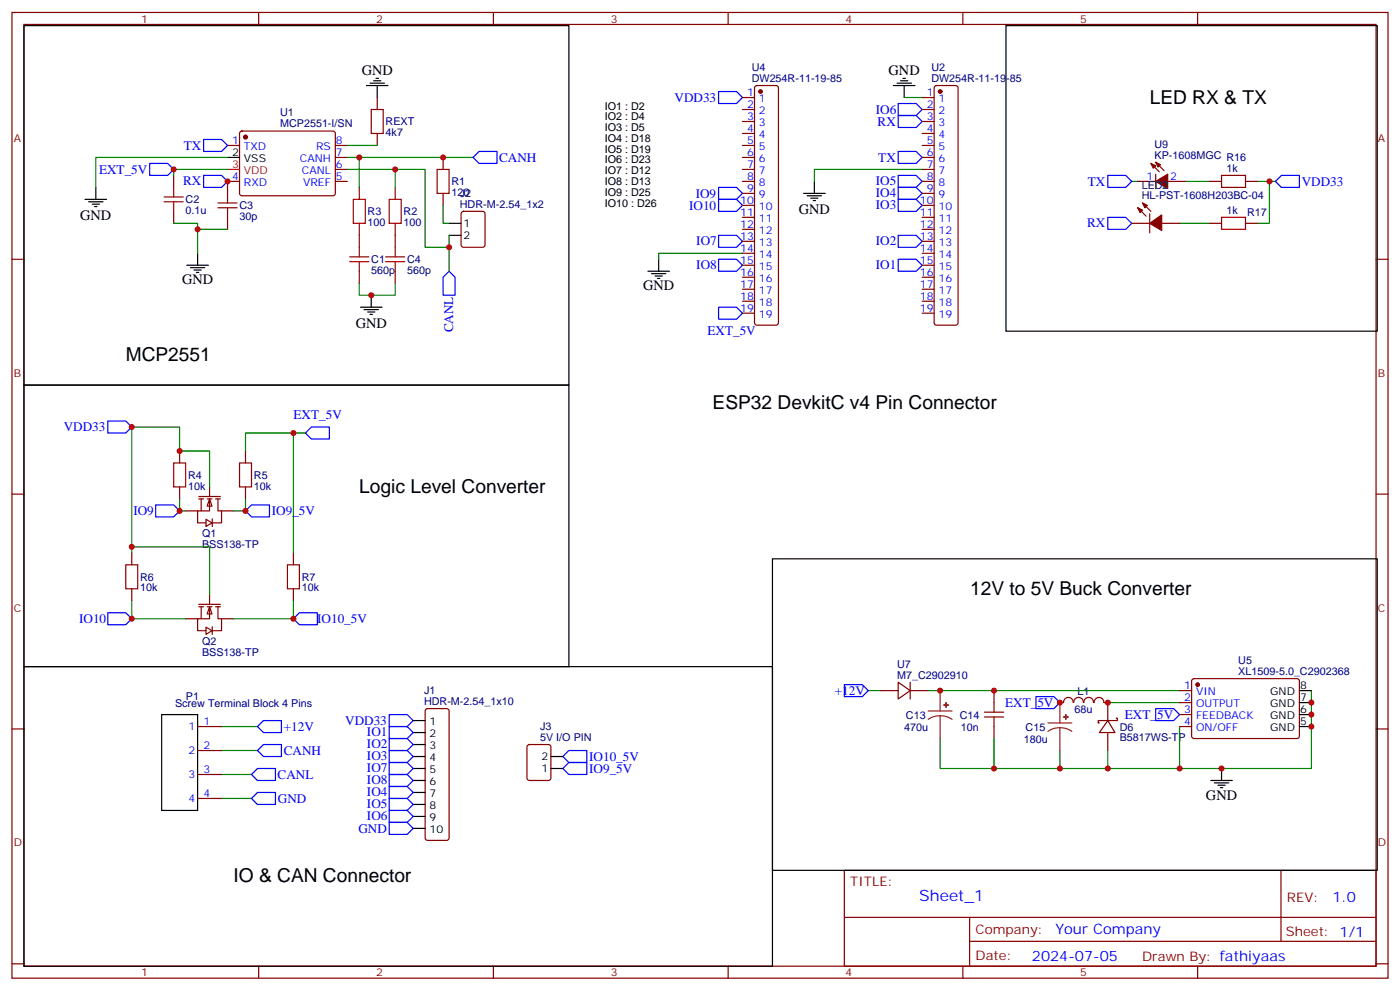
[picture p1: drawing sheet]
<svg xmlns="http://www.w3.org/2000/svg" width="412mm" height="292mm" viewBox="0 0 412 292" stroke-linecap="round" stroke-linejoin="round" font-family="sans-serif">
<g fill="none" stroke="#870000" stroke-width=".35">
<path d="M3.5 3.7h405.4v284.3h-405.4zM7.1 7.2h398.2v277.3h-398.2zM76.2 3.7v3.5M145.3 3.7v3.5M214.5 3.7v3.5M283.6 3.7v3.5M352.8 3.7v3.5M70.8 38.8l.5-.2h27l.5 .7-.1 17.9-.6 .4h-27.1l-.4-.7v-17.6zM111.1 28.7v3.5M111.1 39.3v3.5M218.7 28.7h3.5M218.7 32.2h3.5"/>
<path d="M218.7 35.8h3.5M218.7 39.3h3.5M222.5 25.4l.5-.2h5.6l.5 .2 .2 .5v69.1l-.2 .5-.5 .2h-5.6l-.5-.2-.3-.5v-69.1zM271.6 28.7h3.6M271.6 32.2h3.6M271.6 35.8h3.6M271.6 39.3h3.6M275.4 25.4l.5-.2h5.6l.5 .2 .2 .5v69.1l-.2 .5-.5 .2h-5.6l-.5-.2-.2-.5v-69.1zM51.2 51.6v3.6M67 42.8h3.6M70.6 53.4h-3.6v3.5M98.8 42.8h3.5"/>
<path d="M98.8 53.4h3.5M98.8 49.9h3.5M98.8 46.4h3.5M105.8 55.2v3.5M116.4 55.2v3.5M130.5 46.4v3.5M130.5 56.9v3.6M218.7 42.8h3.5M218.7 53.4h3.5M218.7 49.9h3.5M218.7 46.4h3.5M218.7 56.9h3.5"/>
<path d="M271.6 42.8h3.6M271.6 53.4h3.6M271.6 49.9h3.6M271.6 46.4h3.6M271.6 56.9h3.6M335.1 53.4h5.3M336.5 59.8l2.5 2.4M339 48.1l2.5 2.5M340.4 47.8l2.5 2.4M340.4 51.3v4.2M344 53.4h5.2M356.3 53.4h3.5"/>
<path d="M366.9 53.4h3.5M3.5 76.3h3.6M51.2 62.2v3.6M67 64v3.5M105.8 65.8v7M105.8 79.9v3.5M116.4 65.8v7M116.4 79.9v3.5M136.1 62.4l.4-.2h5.7l.6 .5 .1 9.4-.5 .7h-5.9l-.6-.4-.1-9.5zM218.7 60.5h3.5M218.7 64h3.5M218.7 67.5h3.5"/>
<path d="M218.7 71h3.5M218.7 74.6h3.5M218.7 78.1h3.5M271.6 60.5h3.6M271.6 64h3.6M271.6 67.5h3.6M271.6 71h3.6M271.6 74.6h3.6M271.6 78.1h3.6M333.4 65.8h5.3M335.1 61.2l2.5 2.4M338.7 62.9v5.7"/>
<path d="M342.2 65.8h5.3M356.3 65.8h3.5M366.9 65.8h3.5M405.3 76.3h3.6M218.7 81.6h3.5M218.7 85.2h3.5M218.7 88.7h3.5M218.7 92.2h3.5M271.6 81.6h3.6M271.6 85.2h3.6M271.6 88.7h3.6M271.6 92.2h3.6"/>
<path d="M3.5 145.5h3.6M405.3 145.5h3.6M3.5 214.6h3.6M58.2 213.9h7.1M155.5 219.4l.4-.2h5.7l.6 .4 .1 9.5-.5 .6-5.9 .1-.6-.5-.1-9.4zM259.3 203.3h5.3M264.6 200.9l3.5 2.4-3.5 2.5zM268.1 203.3h5.3M268.1 200.9v4.9M292.8 203.3v3.6M292.8 213.9v3.6M316.1 206.8a1.41 1.41 0 0 0-1.4-1.5 1.41 1.41 0 0 0-1.4 1.5l-1.1 .1"/>
<path d="M316.3 206.8a1.41 1.41 0 0 1 1.4-1.5 1.41 1.41 0 0 1 1.4 1.5M319.3 206.8a1.41 1.41 0 0 1 1.4-1.5 1.41 1.41 0 0 1 1.4 1.5M322.3 206.8a1.41 1.41 0 0 1 1.4-1.5 1.41 1.41 0 0 1 1.4 1.5M325.3 206.9h1v5.3M326.3 212.2l2.1 3.5h-4.6zM326.3 215.7v5.3M328.8 211.5h.3v.7h-5.6v.7h.3M347.5 213.9h3.5M347.5 203.3h3.5M347.5 206.9h3.5M347.5 210.4h3.5M351.2 200l.5-.2 30.6 .1 .5 .6-.1 16.5-.6 .5-30.7-.1-.4-.7v-16.2z"/>
<path d="M405.3 214.6h3.6M58.2 221h7.1M58.2 228h7.1M58.2 235.1h7.1M248.7 256.3h156.6v28.2h-156.6zM377.3 256.3v20.9M248.7 270.1h156.5M285.6 277.2h119.6M285.6 270.1v14.1M3.5 283.8h3.6M76.2 284.5v3.5M145.3 284.5v3.5"/>
<path d="M214.5 284.5v3.5M283.6 284.5v3.5M352.8 284.5v3.5M405.3 283.8h3.6"/>
</g>
<g fill="#870000" stroke="#870000" stroke-width=".35">
<path d="M340.4 53.4l3.6-2.1v4.2z"/>
<path d="M339 48.1l1.4 .7-.7 .7z"/>
<path d="M340.4 47.8l1.4 .7-.7 .7z"/>
<path d="M335.1 61.2l1.4 .7-.7 .7z"/>
<path d="M336.5 59.8l1.5 .7-.7 .7z"/>
<path d="M338.7 65.8l3.5-2.5v4.6z"/>
<circle cx="72.3" cy="40.4" r=".53"/>
<circle cx="352.8" cy="201.6" r=".53"/>
<circle cx="224" cy="27" r=".53"/>
<circle cx="276.9" cy="27" r=".53"/>
</g>
<g fill="none" stroke="#000" stroke-width=".35">
<path d="M7.1 7.5h160.5v105.9h-160.5zM296.3 7.5h109.4v90h-109.4zM107.9 25.2h6.4M109 24.5h4.2M110.1 23.8h2.1M110.8 23.1h.7M111.1 25.2v3.5M263.2 25.2h6.3M264.2 24.5h4.3M265.3 23.8h2.1M266 23.1h.7M266.3 25.2v3.5"/>
<path d="M25 58.7h6.4M26.1 59.4h4.2M28.2 55.2v3.5M67 46.4h3.6M236.7 56.9h6.4M237.8 57.6h4.2M238.8 58.3h2.1M239.5 59.1h.7M239.9 53.4v3.5M27.2 60.1h2.1M27.9 60.8h.7M55 78.1h6.4"/>
<path d="M56.1 78.8h4.2M57.1 79.5h2.2M58.2 74.6v3.5M132.3 65.8h3.5M132.3 69.3h3.5M190.9 79.9h6.3M194 76.3v3.6M57.9 80.2h.7M106.2 90.5h6.3M107.2 91.2h4.3M108.3 91.9h2.1M109 92.6h.7"/>
<path d="M109.4 86.9v3.6M191.9 80.6h4.2M193 81.3h2.1M193.7 82h.7M7.1 113.4h160.5v82.9h-160.5zM227.5 164.5h178.2v91.8h-178.2zM7.1 196.3h220.4v88.2h-220.4zM47.6 210.4h10.6v28.2h-10.6zM382.8 213.9h3.5M382.8 210.4h3.5M382.8 206.9h3.5M382.8 203.3h3.5"/>
<path d="M162.3 226.3h3.5M162.3 222.7h3.5M356.7 229.8h6.3M357.7 230.5h4.2M358.8 231.2h2.1M359.5 231.9h.7M359.8 226.3v3.5"/>
</g>
<path d="M67 49.9h3.6" fill="none" stroke="#f00" stroke-width=".35"/>
<g fill="none" stroke="#a10000" stroke-width=".35">
<path d="M109.4 32.2h3.5v7.1h-3.5zM48.3 59.4h5.7M48.3 58h5.7M51.2 55.2v2.8M51.2 59.4v2.8M64.2 59.8h5.6M67 56.9v2.9M104.1 58.7h3.5v7.1h-3.5zM114.7 58.7h3.5v7.1h-3.5zM128.8 49.9h3.5v7h-3.5zM359.8 51.6h7.1v3.6h-7.1zM64.2 61.2h5.6"/>
<path d="M67 61.2v2.8M103 77h5.7M103 75.6h5.7M105.8 72.8v2.8M105.8 77v2.9M113.6 77h5.6M113.6 75.6h5.6M116.4 72.8v2.8M116.4 77v2.9M359.8 64h7.1v3.5h-7.1zM290 209.7h5.6M290 211.1h5.6"/>
<path d="M292.8 206.9v2.8M292.8 211.1v2.8"/>
</g>
<g fill="none" stroke="#008700" stroke-width=".35">
<path d="M266.3 28.7h5.3M67 49.9h-15.8v1.7M67 46.4h-38.8v8.8M102.3 49.9h22.9v22.9h7.1v7.1M102.3 46.4h37M102.3 42.8h8.8M105.8 46.4v8.8M116.4 49.9v5.3M271.6 49.9h-31.7v3.5M333.4 53.4h1.7M349.2 53.4h7.1M370.4 53.4h5.3"/>
<path d="M373.9 53.4v12.4h-3.5M51.2 65.8h7v8.8M58.2 67.5h8.8M130.5 60.5v5.3h1.8M132.3 69.3v3.5M218.7 74.6h-24.7v1.7M347.5 65.8h8.8M105.8 83.4v3.5h10.6v-3.5M65.3 213.9h10.5M255.8 203.3h3.5M273.4 203.3h74.1M276.9 217.5v8.8h15.9"/>
<path d="M326.3 206.9h21.2M347.5 213.9v12.4M386.3 203.3v23h-93.5v-8.8M65.3 235.1h8.8M65.3 228h8.8M65.3 221h10.5M312.2 221v5.3M326.3 221v5.3"/>
</g>
<g fill="none" stroke="#00f" stroke-width=".35">
<path d="M211.7 27h5.3l1.7 1.7-1.7 1.8h-5.3zM264.6 34h5.3l1.7 1.8-1.7 1.7h-5.3zM264.6 30.5h5.3l1.7 1.7-1.7 1.8h-5.3zM44.1 48.1h5.3l1.8 1.8-1.8 1.7h-5.3zM60 41.1h5.3l1.7 1.7-1.7 1.8h-5.3zM60 51.6h5.3l1.7 1.8-1.7 1.8h-5.3zM139.3 46.4l1.8-1.8h5.3v3.5h-5.3zM211.7 58.7h5.3l1.7 1.8-1.7 1.7h-5.3zM211.7 55.2h5.3l1.7 1.7-1.7 1.8h-5.3zM264.6 44.6h5.3l1.7 1.8-1.7 1.7h-5.3zM264.6 58.7h5.3l1.7 1.8-1.7 1.7h-5.3zM264.6 55.2h5.3l1.7 1.7-1.7 1.8h-5.3z"/>
<path d="M264.6 51.6h5.3l1.7 1.8-1.7 1.8h-5.3zM326.3 51.6h5.3l1.8 1.8-1.8 1.8h-5.3zM375.7 53.4l1.8-1.8h5.3v3.6h-5.3zM132.3 79.9l1.8 1.7v5.3h-3.6v-5.3zM211.7 69.3h5.3l1.7 1.7-1.7 1.8h-5.3zM211.7 76.3h5.3l1.7 1.8-1.7 1.8h-5.3zM264.6 76.3h5.3l1.7 1.8-1.7 1.8h-5.3zM264.6 69.3h5.3l1.7 1.7-1.7 1.8h-5.3zM326.3 64h5.3l1.8 1.8-1.8 1.7h-5.3zM211.7 90.5h5.3l1.7 1.7-1.7 1.8h-5.3zM77.6 212.2h5.3v3.5h-5.3l-1.8-1.8zM248.7 201.6h5.3l1.8 1.7-1.8 1.8h-5.3z"/>
<path d="M305.2 205.1h5.2l1.8 1.8-1.8 1.7h-5.2zM340.4 208.6h5.3l1.8 1.8-1.8 1.8h-5.3zM74.1 235.1l1.7-1.8h5.3v3.6h-5.3zM74.1 228l1.7-1.7h5.3v3.5h-5.3zM75.8 221l1.8-1.8h5.3v3.5h-5.3zM165.8 222.7l1.8-1.7h5.3v3.5h-5.3zM167.6 224.5h5.3v3.5h-5.3l-1.8-1.7z"/>
</g>
<path d="M273.4 209.3h7.1M276.9 210.7l-1.8 .3-1.7 .8M276.9 210.7l1.9 .3 1.7 .8M276.9 203.3v6M276.9 210.7v6.8M308.7 212.9h7M312.2 214.3l-1.8 .2-1.7 .8M312.2 214.3l1.9 .2 1.6 .8M312.2 206.9v6M312.2 214.3v6.7" fill="none" stroke="#8c2424" stroke-width=".35"/>
<g fill="#8c2424" stroke="#8c2424" stroke-width=".35">
<path d="M313.3 211.1h1.4z"/>
<path d="M313.9 210.4l.1 1.4z"/>
<path d="M278 207.6h1.4z"/>
<path d="M278.7 206.9v1.4z"/>
</g>
<path d="M61.7 146.9l.7 2.1h-1.4z" fill="#fff" stroke="#870000" stroke-width=".35"/>
<path d="M54.7 150.4h3.5M58.6 146.2h6.3M58.6 146.9h1.4M59.3 146.9v3.5M60.7 152.9l1.7 1.1-1.7 1zM61 146.9h1.4M61.7 146.9v3.5h-3.5v3.6h2.5M61.7 143.4v2.8M62.5 152.8v2.2M63.5 146.9h1.4M64.2 146.9v3.5h1.1v3.6h-2.9M65.3 150.4h3.5" fill="none" stroke="#870000" stroke-width=".35"/>
<path d="M61.7 178.6l.7 2.2h-1.4z" fill="#fff" stroke="#870000" stroke-width=".35"/>
<g fill="none" stroke="#870000" stroke-width=".35">
<path d="M52.9 132.8v3.5M72.3 132.8v3.5M52.9 143.4v3.5M72.3 143.4v3.5M38.8 162.8v3.5M38.8 173.4v3.5M58.6 177.9h6.3M58.6 178.6h1.4M59.3 178.6v3.6M61 178.6h1.4M61.7 178.6v3.6h-3.5v3.5h2.5M61.7 175.1v2.8"/>
<path d="M63.5 178.6h1.4M64.2 178.6v3.6h1.1v3.5h-2.9M86.4 162.8v3.5M86.4 173.4v3.5M54.7 182.2h3.5M60.7 184.6l1.7 1.1-1.7 1.1zM62.5 184.5v2.3M65.3 182.2h3.5M125.5 208.8l.4-.2h5.7l.5 .2 .2 .5v37.4l-.2 .5-.5 .2h-5.7l-.5-.2-.2-.5v-37.4z"/>
</g>
<path d="M51.2 136.3h3.5v7.1h-3.5zM70.6 136.3h3.5v7.1h-3.5zM37 166.3h3.6v7.1h-3.6zM84.7 166.3h3.5v7.1h-3.5z" fill="none" stroke="#a10000" stroke-width=".35"/>
<path d="M86.4 127.5v35.3M90 127.5h-17.7v5.3M52.9 146.9v3.5h1.8M61.7 143.4v-10.6h-8.8v-7.1h-14.1v37.1M72.3 146.9v3.5h-3.5M38.8 176.9v5.3h15.9M38.8 161h22.9v14.1M86.4 176.9v5.3h-17.6" fill="none" stroke="#008700" stroke-width=".35"/>
<g fill="none" stroke="#00f" stroke-width=".35">
<path d="M31.7 124h5.3l1.8 1.7-1.8 1.8h-5.3zM90 127.5l1.7-1.8h5.3v3.6h-5.3zM45.9 148.7h5.3l1.7 1.7-1.7 1.8h-5.3zM72.3 150.4l1.8-1.7h5.3v3.5h-5.3zM31.7 180.4h5.3l1.8 1.8-1.8 1.7h-5.3zM86.4 182.2l1.8-1.8h5.3v3.5h-5.3zM114.7 210.4h5.2l1.8 1.8-1.8 1.7h-5.2zM114.7 213.9h5.2l1.8 1.8-1.8 1.8h-5.2zM114.7 217.5h5.2l1.8 1.7-1.8 1.8h-5.2zM114.7 221h5.2l1.8 1.7-1.8 1.8h-5.2zM114.7 231.6h5.2l1.8 1.7-1.8 1.8h-5.2zM114.7 235.1h5.2l1.8 1.8-1.8 1.7h-5.2z"/>
<path d="M114.7 238.6h5.2l1.8 1.8-1.8 1.7h-5.2zM114.7 224.5h5.2l1.8 1.8-1.8 1.7h-5.2zM114.7 228h5.2l1.8 1.8-1.8 1.8h-5.2zM114.7 242.1h5.2l1.8 1.8-1.8 1.8h-5.2z"/>
</g>
<path d="M121.7 212.2h3.5M121.7 215.7h3.5M121.7 219.2h3.5M121.7 222.7h3.5M121.7 226.3h3.5M121.7 229.8h3.5M121.7 233.3h3.5M121.7 236.9h3.5M121.7 240.4h3.5M121.7 243.9h3.5" fill="none" stroke="#000" stroke-width=".35"/>
<g fill="#c00">
<circle cx="58.2" cy="67.5" r=".88"/>
<circle cx="51.2" cy="49.9" r=".88"/>
<circle cx="67" cy="53.4" r=".88"/>
<circle cx="130.5" cy="46.4" r=".88"/>
<circle cx="109.4" cy="86.9" r=".88"/>
<circle cx="105.8" cy="46.4" r=".88"/>
<circle cx="326.3" cy="206.9" r=".88"/>
<circle cx="347.5" cy="226.3" r=".88"/>
<circle cx="312.2" cy="206.9" r=".88"/>
<circle cx="312.2" cy="226.3" r=".88"/>
<circle cx="326.3" cy="226.3" r=".88"/>
<circle cx="359.8" cy="226.3" r=".88"/>
<circle cx="386.3" cy="206.9" r=".88"/>
<circle cx="386.3" cy="210.4" r=".88"/>
<circle cx="386.3" cy="213.9" r=".88"/>
<circle cx="292.8" cy="226.3" r=".88"/>
<circle cx="276.9" cy="203.3" r=".88"/>
<circle cx="292.8" cy="203.3" r=".88"/>
<circle cx="373.9" cy="53.4" r=".88"/>
<circle cx="116.4" cy="49.9" r=".88"/>
<circle cx="132.3" cy="72.8" r=".88"/>
<circle cx="86.4" cy="127.5" r=".88"/>
<circle cx="86.4" cy="182.2" r=".88"/>
<circle cx="52.9" cy="132.8" r=".88"/>
<circle cx="52.9" cy="150.4" r=".88"/>
<circle cx="72.3" cy="150.4" r=".88"/>
<circle cx="38.8" cy="182.2" r=".88"/>
<circle cx="38.8" cy="161" r=".88"/>
<circle cx="38.8" cy="125.7" r=".88"/>
</g>
<g font-size="5.6">
<text x="338.7" y="30.5">LED RX &amp; TX</text>
<text x="37" y="106.3">MCP2551</text>
<text x="209.9" y="120.4">ESP32 DevkitC v4 Pin Connector</text>
<text x="105.8" y="145.1">Logic Level Converter</text>
<text x="285.8" y="175.1">12V to 5V Buck Converter</text>
<text x="68.8" y="259.8">IO &amp; CAN Connector</text>
</g>
<text font-size="4.6" fill="#00f" x="270.8" y="265.3">Sheet_1</text>
<g font-size="4.2">
<text x="106.5" y="22">GND</text>
<text x="261.8" y="21.9">GND</text>
<text x="23.6" y="64.8">GND</text>
<text x="235.3" y="63">GND</text>
<text x="53.6" y="83.7">GND</text>
<text x="189.4" y="85.5">GND</text>
<text x="104.8" y="96.5">GND</text>
<text x="355.2" y="235.4">GND</text>
</g>
<g font-size="4.2" fill="#00f">
<text x="392.5" y="265.5">1.0</text>
<text x="310.9" y="275.1">Your Company</text>
<text x="304" y="282.9">2024-07-05</text>
</g>
<g font-size="3.9" fill="#00f">
<text x="198.7" y="30">VDD33</text>
<text x="258" y="33.4">IO6</text>
<text x="258.5" y="37">RX</text>
<text x="54.1" y="44">TX</text>
<text x="147" y="47.7">CANH</text>
<text x="258.7" y="47.6">TX</text>
<text x="29.2" y="51.2">EXT_5V</text>
<text x="53.9" y="54.6">RX</text>
<text x="204.9" y="58.2">IO9</text>
<text x="258" y="58.1">IO4</text>
<text x="258" y="54.6">IO5</text>
<text x="320.5" y="54.7">TX</text>
<text x="383.5" y="54.7">VDD33</text>
<text x="203" y="61.7">IO10</text>
<text x="258" y="61.7">IO3</text>
<text x="320.3" y="67">RX</text>
<text x="205.1" y="72.2">IO7</text>
<text x="258" y="72.2">IO2</text>
<text x="205.1" y="79.3">IO8</text>
<text x="258" y="79.3">IO1</text>
<text x="133.5" y="97.9" transform="rotate(-90 133.5 97.9)">CANL</text>
<text x="208.4" y="98.8">EXT_5V</text>
<text x="86.5" y="123.5">EXT_5V</text>
<text x="18.8" y="127">VDD33</text>
<text x="39.3" y="151.7">IO9</text>
<text x="80.1" y="151.8">IO9_5V</text>
<text x="23.3" y="183.5">IO10</text>
<text x="93.4" y="183.4">IO10_5V</text>
<text x="245.9" y="204.6">+12V</text>
<text x="296.1" y="208.1">EXT_5V</text>
<text x="83.6" y="215.2">+12V</text>
<text x="101.7" y="213.4">VDD33</text>
<text x="331.4" y="211.7">EXT_5V</text>
<text x="108.1" y="216.8">IO1</text>
<text x="108.1" y="220.4">IO2</text>
<text x="83.6" y="222.3">CANH</text>
<text x="108.1" y="223.9">IO3</text>
<text x="108.1" y="227.4">IO7</text>
<text x="173.6" y="224">IO10_5V</text>
<text x="173.6" y="227.5">IO9_5V</text>
<text x="81.8" y="229.3">CANL</text>
<text x="108.1" y="230.9">IO8</text>
<text x="81.8" y="236.4">GND</text>
<text x="108.1" y="234.5">IO4</text>
<text x="108.1" y="238">IO5</text>
<text x="105.6" y="245.2">GND</text>
<text x="108.1" y="241.5">IO6</text>
</g>
<g font-size="3.9" fill="#800">
<text x="250.5" y="260.8">TITLE:</text>
<text x="379.1" y="265.5">REV:</text>
<text x="287.4" y="275">Company:</text>
<text x="378.7" y="275.7">Sheet: 1/1</text>
<text x="287.4" y="282.7">Date:</text>
<text x="336.4" y="282.8">Drawn By: fathiyaas</text>
</g>
<g font-size="3.2" fill="#800">
<text x="41.6" y="6.7">1</text>
<text x="110.8" y="6.7">2</text>
<text x="179.9" y="6.7">3</text>
<text x="249.1" y="6.7">4</text>
<text x="318.2" y="6.7">5</text>
<text x="4.1" y="41.8">A</text>
<text x="405.9" y="41.8">A</text>
<text x="4.1" y="110.9">B</text>
<text x="405.9" y="110.9">B</text>
<text x="4.1" y="180.1">C</text>
<text x="405.9" y="180.1">C</text>
<text x="4.1" y="249.2">D</text>
<text x="405.9" y="249.2">D</text>
<text x="41.6" y="287.5">1</text>
<text x="110.8" y="287.5">2</text>
<text x="179.9" y="287.5">3</text>
<text x="249.1" y="287.5">4</text>
<text x="318.2" y="287.5">5</text>
</g>
<g font-size="3.2" fill="#000080">
<text x="221.4" y="20.9">U4</text>
<text x="274.3" y="20.9">U2</text>
<text x="221.4" y="24.1">DW254R-11-19-85</text>
<text x="274.3" y="24.1">DW254R-11-19-85</text>
<text x="82.5" y="34.3">U1</text>
<text x="82.5" y="37.5">MCP2551-I/SN</text>
<text x="113.6" y="40.1">4k7</text>
<text x="113.6" y="36.9">REXT</text>
<text x="340.1" y="46.7">KP-1608MGC R16</text>
<text x="340.1" y="43.6">U9</text>
<text x="361.2" y="50.6">1k</text>
<text x="54.7" y="59.9">C2</text>
<text x="133" y="57.8">120</text>
<text x="133" y="54.6">R1</text>
<text x="135.5" y="58.1">J2</text>
<text x="336.3" y="58.7">HL-PST-1608H203BC-04</text>
<text x="336.3" y="55.6">LED2</text>
<text x="54.7" y="63.1">0.1u</text>
<text x="70.6" y="64.8">30p</text>
<text x="70.6" y="61.6">C3</text>
<text x="108.3" y="63.4">R3</text>
<text x="118.9" y="63.4">R2</text>
<text x="135.5" y="61.2">HDR-M-2.54_1x2</text>
<text x="361.2" y="62.9">1k</text>
<text x="367.4" y="63.5">R17</text>
<text x="108.3" y="66.6">100</text>
<text x="118.9" y="66.6">100</text>
<text x="109.4" y="77.5">C1</text>
<text x="119.9" y="77.5">C4</text>
<text x="109.4" y="80.7">560p</text>
<text x="119.9" y="80.7">560p</text>
<text x="55.4" y="141">R4</text>
<text x="74.8" y="141">R5</text>
<text x="55.4" y="144.2">10k</text>
<text x="74.8" y="144.2">10k</text>
<text x="59.5" y="161.3">BSS138-TP</text>
<text x="59.5" y="158.1">Q1</text>
<text x="41.3" y="171">R6</text>
<text x="88.9" y="171">R7</text>
<text x="41.3" y="174.1">10k</text>
<text x="88.9" y="174.1">10k</text>
<text x="59.5" y="189.8">Q2</text>
<text x="59.5" y="193">BSS138-TP</text>
<text x="264.2" y="196.6">U7</text>
<text x="364.8" y="195.5">U5</text>
<text x="264.2" y="199.8">M7_C2902910</text>
<text x="364.8" y="198.6">XL1509-5.0_C2902368</text>
<text x="51.6" y="208">Screw Terminal Block 4 Pins</text>
<text x="54.8" y="206">P1</text>
<text x="124.9" y="207.6">HDR-M-2.54_1x10</text>
<text x="124.9" y="204.4">J1</text>
<text x="316.5" y="209.8">68u</text>
<text x="317.4" y="204.5">L1</text>
<text x="159.1" y="215.1">J3</text>
<text x="266.3" y="215.1">470u</text>
<text x="266.8" y="211.6">C13</text>
<text x="282.7" y="211.6">C14</text>
<text x="283" y="215.1">10n</text>
<text x="302.1" y="215.1">C15</text>
<text x="329.8" y="215.1">D6</text>
<text x="159.1" y="218.2">5V I/O PIN</text>
<text x="301.6" y="218.6">180u</text>
<text x="329.8" y="218.2">B5817WS-TP</text>
</g>
<g font-size="3.2" fill="#00f">
<text x="220.1" y="28.4">1</text>
<text x="273" y="28.4">1</text>
<text x="220.1" y="31.9">2</text>
<text x="220.1" y="35.4">3</text>
<text x="223.6" y="30.1">1</text>
<text x="223.6" y="33.7">2</text>
<text x="273" y="31.9">2</text>
<text x="273" y="35.4">3</text>
<text x="276.5" y="30.1">1</text>
<text x="276.5" y="33.7">2</text>
<text x="220.1" y="38.9">4</text>
<text x="223.6" y="37.2">3</text>
<text x="223.6" y="40.7">4</text>
<text x="273" y="38.9">4</text>
<text x="276.5" y="37.2">3</text>
<text x="276.5" y="40.7">4</text>
<text x="68.4" y="42.5">1</text>
<text x="71.9" y="44.2">TXD</text>
<text x="88.3" y="47.8">CANH</text>
<text x="93.1" y="44.2">RS</text>
<text x="99" y="46">7</text>
<text x="99" y="42.5">8</text>
<text x="220.1" y="42.5">5</text>
<text x="220.1" y="46">6</text>
<text x="223.6" y="44.2">5</text>
<text x="223.6" y="47.8">6</text>
<text x="273" y="42.5">5</text>
<text x="273" y="46">6</text>
<text x="276.5" y="44.2">5</text>
<text x="276.5" y="47.8">6</text>
<text x="68.4" y="53.1">4</text>
<text x="88.9" y="51.3">CANL</text>
<text x="99" y="53.1">5</text>
<text x="99" y="49.5">6</text>
<text x="220.1" y="49.5">7</text>
<text x="220.1" y="53.1">8</text>
<text x="223.6" y="51.3">7</text>
<text x="273" y="49.5">7</text>
<text x="273" y="53.1">8</text>
<text x="276.5" y="51.3">7</text>
<text x="337.7" y="53.1">1</text>
<text x="344.7" y="53.1">2</text>
<text x="71.9" y="54.8">RXD</text>
<text x="89.3" y="54.8">VREF</text>
<text x="220.1" y="56.6">9</text>
<text x="223.6" y="54.8">8</text>
<text x="223.6" y="58.3">9</text>
<text x="273" y="56.6">9</text>
<text x="276.5" y="54.8">8</text>
<text x="276.5" y="58.3">9</text>
<text x="218" y="60.1">10</text>
<text x="218" y="63.6">11</text>
<text x="223.6" y="61.9">10</text>
<text x="223.6" y="65.4">11</text>
<text x="271" y="60.1">10</text>
<text x="271" y="63.6">11</text>
<text x="276.5" y="61.9">10</text>
<text x="276.5" y="65.4">11</text>
<text x="218" y="67.2">12</text>
<text x="218" y="70.7">13</text>
<text x="223.6" y="68.9">12</text>
<text x="271" y="67.2">12</text>
<text x="271" y="70.7">13</text>
<text x="276.5" y="68.9">12</text>
<text x="218" y="74.2">14</text>
<text x="218" y="77.8">15</text>
<text x="223.6" y="72.5">13</text>
<text x="223.6" y="76">14</text>
<text x="271" y="74.2">14</text>
<text x="271" y="77.8">15</text>
<text x="276.5" y="72.5">13</text>
<text x="276.5" y="76">14</text>
<text x="218" y="81.3">16</text>
<text x="223.6" y="79.5">15</text>
<text x="223.6" y="83">16</text>
<text x="271" y="81.3">16</text>
<text x="276.5" y="79.5">15</text>
<text x="276.5" y="83">16</text>
<text x="218" y="84.8">17</text>
<text x="218" y="88.3">18</text>
<text x="223.6" y="86.6">17</text>
<text x="271" y="84.8">17</text>
<text x="271" y="88.3">18</text>
<text x="276.5" y="86.6">17</text>
<text x="218" y="91.9">19</text>
<text x="223.6" y="90.1">18</text>
<text x="223.6" y="93.6">19</text>
<text x="271" y="91.9">19</text>
<text x="276.5" y="90.1">18</text>
<text x="276.5" y="93.6">19</text>
<text x="348.8" y="203">1</text>
<text x="348.8" y="206.5">2</text>
<text x="352.3" y="204.8">VIN</text>
<text x="352.3" y="208.3">OUTPUT</text>
<text x="55.5" y="215">1</text>
<text x="60" y="213.6">1</text>
<text x="348.8" y="210">3</text>
<text x="348.8" y="213.6">4</text>
<text x="352.3" y="211.8">FEEDBACK</text>
<text x="352.3" y="215.3">ON/OFF</text>
<text x="60" y="220.6">2</text>
<text x="55.5" y="222">2</text>
<text x="60" y="227.7">3</text>
<text x="55.5" y="229.1">3</text>
<text x="55.5" y="236.1">4</text>
<text x="60" y="234.7">4</text>
</g>
<g font-size="3.2">
<text x="178.2" y="32.2">IO1 : D2</text>
<text x="178.2" y="35.4">IO2 : D4</text>
<text x="178.2" y="38.6">IO3 : D5</text>
<text x="178.2" y="41.8">IO4 : D18</text>
<text x="68.4" y="46">2</text>
<text x="71.9" y="47.8">VSS</text>
<text x="178.2" y="44.9">IO5 : D19</text>
<text x="178.2" y="48.1">IO6 : D23</text>
<text x="178.2" y="51.3">IO7 : D12</text>
<text x="178.2" y="54.5">IO8 : D13</text>
<text x="178.2" y="57.6">IO9 : D25</text>
<text x="178.2" y="60.8">IO10 : D26</text>
<text x="136.5" y="66.8">1</text>
<text x="136.5" y="70.3">2</text>
<text x="382.9" y="203">8</text>
<text x="374.2" y="208.3">GND</text>
<text x="374.2" y="204.8">GND</text>
<text x="382.9" y="206.5">7</text>
<text x="126.5" y="213.6">1</text>
<text x="374.2" y="215.3">GND</text>
<text x="374.2" y="211.8">GND</text>
<text x="382.9" y="213.6">5</text>
<text x="382.9" y="210">6</text>
<text x="126.5" y="217.1">2</text>
<text x="126.5" y="220.6">3</text>
<text x="126.5" y="224.2">4</text>
<text x="126.5" y="227.7">5</text>
<text x="159.6" y="227.3">1</text>
<text x="159.6" y="223.8">2</text>
<text x="126.5" y="231.2">6</text>
<text x="126.5" y="234.7">7</text>
<text x="126.5" y="238.3">8</text>
<text x="126.5" y="241.8">9</text>
<text x="126.5" y="245.3">10</text>
</g>
<g font-size="3.2" fill="#f00">
<text x="68.4" y="49.5">3</text>
<text x="71.9" y="51.3">VDD</text>
</g>
</svg>
